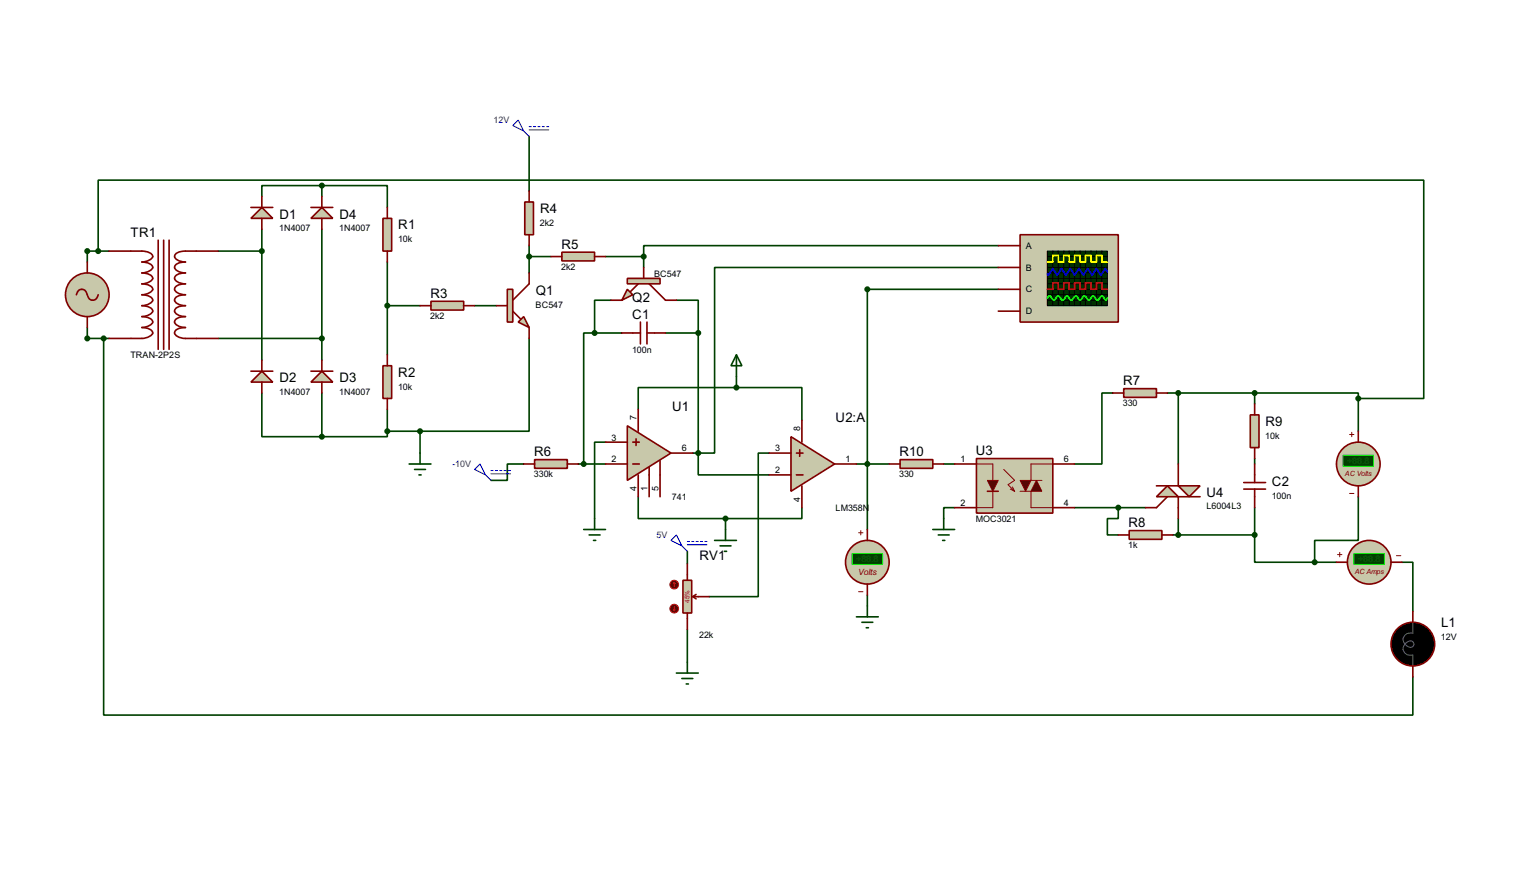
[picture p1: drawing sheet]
<svg xmlns="http://www.w3.org/2000/svg" width="358mm" height="206mm" viewBox="0 0 358 206" stroke-linecap="round" stroke-linejoin="round" font-family="sans-serif">
<g fill="none" stroke="#004000" stroke-width=".38">
<path d="M123.2 31.7v12.7M22.9 58.4v-16.5h308.6v50.8h-15.3M25.4 58.4h-5.1v2.6M50.8 58.4h10.2M61 53.3v30.5M74.9 43.2h-13.9v2.5M74.9 43.2h15.3v5.1M74.9 43.2v2.5M74.9 53.3v30.5M123.2 57.1v6.4M123.2 59.7h5.1M141 59.7h8.9"/>
<path d="M149.9 59.7v2.5M232.4 57.1h-82.5v2.6M20.3 76.2v2.5h5.1M24.1 78.7v87.7h304.8v-8.9M50.8 78.7h24.1M90.2 61v21.5M90.2 71.1h7.6M110.5 71.1h5.1M123.2 78.7v21.6h-25.4M138.4 77.5h-2.5v30.4M138.4 77.5h6.4M142.2 69.8h-3.8v7.7"/>
<path d="M154.9 77.5h7.7M157.5 69.8h5.1v7.7M162.6 77.5v27.9M232.4 62.2h-66v43.2h-3.8M232.4 67.3h-30.5v55.9M61 91.4v10.2h13.9M74.9 91.4v10.2M90.2 95.2v5.1M171.4 90.2h-22.8v5M171.4 90.2h15.3v7.6M171.4 87.6v2.6M259.1 91.4h-2.6v16.5h-6.3"/>
<path d="M271.8 91.4h20.3M274.3 91.4v16.5M292.1 91.4h24.1v1.3M292.1 91.4v2.6M316.2 92.7v7.6M90.2 100.3v1.3h-15.3M90.2 100.3h7.6M97.8 100.3v5.1M121.9 107.9h-3.8v3.9h-3.8M134.6 107.9h6.4M141 102.9h-2.6v17.7M148.6 115.6v5h20.3"/>
<path d="M161.3 105.4h1.3M162.6 105.4v5.1h16.5M179.1 105.4h-2.6v33.4h-11.4M186.7 118.1v2.5h-17.8M199.4 107.9h7.6M219.7 107.9h2.5M222.2 118.1h-2.5v2.5M250.2 118.1h16.5M260.3 118.1v2.5h-2.5v3.9h2.5M292.1 106.7v1.2M292.1 118.1v6.4M316.2 115.6v10.1h-10.1v5.1"/>
<path d="M160 128.3v2.9M168.9 120.6v2.6M201.9 138.4v2.6M273 124.5h19.1M274.3 120.6v3.9M292.1 124.5v6.3h14M306.1 130.8h5M326.4 130.8h2.5v11.4M160 146.4v7.7"/>
</g>
<path d="M25.4 58.4h7.6a2.31 2.31 0 0 1 2.6 1.3 2.69 2.69 0 0 1-2.6 1.3 2.31 2.31 0 0 1 2.6 1.2 2.69 2.69 0 0 1-2.6 1.3 2.31 2.31 0 0 1 2.6 1.3 2.69 2.69 0 0 1-2.6 1.2 2.31 2.31 0 0 1 2.6 1.3 2.69 2.69 0 0 1-2.6 1.3 2.31 2.31 0 0 1 2.6 1.2 2.69 2.69 0 0 1-2.6 1.3 2.31 2.31 0 0 1 2.6 1.3 2.69 2.69 0 0 1-2.6 1.3 2.31 2.31 0 0 1 2.6 1.2 2.69 2.69 0 0 1-2.6 1.3 2.31 2.31 0 0 1 2.6 1.3 2.69 2.69 0 0 1-2.6 1.2h-7.6M36.8 55.9v25.4M38.1 55.9v25.4M39.4 55.9v25.4M50.8 58.4h-7.6a2.12 2.12 0 0 0-2.6 1.3 2.4 2.4 0 0 0 2.6 1.3 2.12 2.12 0 0 0-2.6 1.2 2.4 2.4 0 0 0 2.6 1.3 2.12 2.12 0 0 0-2.6 1.3 2.4 2.4 0 0 0 2.6 1.2 2.12 2.12 0 0 0-2.6 1.3 2.4 2.4 0 0 0 2.6 1.3 2.12 2.12 0 0 0-2.6 1.2 2.4 2.4 0 0 0 2.6 1.3 2.12 2.12 0 0 0-2.6 1.3 2.4 2.4 0 0 0 2.6 1.3 2.12 2.12 0 0 0-2.6 1.2 2.4 2.4 0 0 0 2.6 1.3 2.12 2.12 0 0 0-2.6 1.3 2.4 2.4 0 0 0 2.6 1.2h7.6" fill="none" stroke="#800000" stroke-width=".38"/>
<path d="M61 48.3l2.5 2.5h-5.1z" fill="#c8c8aa" stroke="#800000" stroke-width=".38"/>
<path d="M58.4 48.3h5.1M61 45.7v2.6M61 50.8v2.5" fill="none" stroke="#800000" stroke-width=".38"/>
<path d="M61 86.4l2.5 2.5h-5.1z" fill="#c8c8aa" stroke="#800000" stroke-width=".38"/>
<path d="M58.4 86.4h5.1M61 83.8v2.6M61 88.9v2.5" fill="none" stroke="#800000" stroke-width=".38"/>
<path d="M74.9 86.4l2.6 2.5h-5.1z" fill="#c8c8aa" stroke="#800000" stroke-width=".38"/>
<path d="M72.4 86.4h5.1M74.9 83.8v2.6M74.9 88.9v2.5" fill="none" stroke="#800000" stroke-width=".38"/>
<path d="M74.9 48.3l2.6 2.5h-5.1z" fill="#c8c8aa" stroke="#800000" stroke-width=".38"/>
<path d="M72.4 48.3h5.1M74.9 45.7v2.6M74.9 50.8v2.5" fill="none" stroke="#800000" stroke-width=".38"/>
<path d="M89.2 50.8h2v7.6h-2z" fill="#c8c8aa" stroke="#800000" stroke-width=".38"/>
<path d="M90.2 48.3v2.5M90.2 58.4v2.6" fill="none" stroke="#800000" stroke-width=".38"/>
<path d="M89.2 85.1h2v7.6h-2z" fill="#c8c8aa" stroke="#800000" stroke-width=".38"/>
<path d="M90.2 82.5v2.6M90.2 92.7v2.5" fill="none" stroke="#800000" stroke-width=".38"/>
<g fill="#004000" stroke="#004000" stroke-width=".38">
<circle cx="74.9" cy="43.2" r=".51"/>
<circle cx="74.9" cy="101.6" r=".51"/>
</g>
<path d="M100.3 70.1h7.6v2h-7.6z" fill="#c8c8aa" stroke="#800000" stroke-width=".38"/>
<path d="M97.8 71.1h2.5M107.9 71.1h2.6" fill="none" stroke="#800000" stroke-width=".38"/>
<circle cx="90.2" cy="71.1" r=".51" fill="#004000" stroke="#004000" stroke-width=".38"/>
<path d="M120.6 74.9l1.3-1.2 1.3 2.5z" fill="#c8c8aa" stroke="#800000" stroke-width=".38"/>
<path d="M118.1 67.3h1.3v7.6h-1.3z" fill="#c8c8aa" stroke="#800000" stroke-width=".38"/>
<path d="M115.6 71.1h2.5M119.4 72.4l1.8 1.8M123.2 63.5v2.5l-3.8 3.8M123.2 76.2v2.5" fill="none" stroke="#800000" stroke-width=".38"/>
<circle cx="90.2" cy="100.3" r=".51" fill="#004000" stroke="#004000" stroke-width=".38"/>
<path d="M122.2 47h2v7.6h-2z" fill="#c8c8aa" stroke="#800000" stroke-width=".38"/>
<path d="M123.2 44.4v2.6M123.2 54.6v2.5" fill="none" stroke="#800000" stroke-width=".38"/>
<path d="M119.4 29.2l1.2-1.3 1.3 2.6zM121.9 30.5l1.3 1.2M123.2 29.5h.5M123.2 30.2h4.6M124.2 29.5h.5M125.2 29.5h.5M126.2 29.5h.5M127.3 29.5h.5" fill="none" stroke="#0000c0" stroke-width=".23"/>
<path d="M130.8 58.7h7.6v2h-7.6z" fill="#c8c8aa" stroke="#800000" stroke-width=".38"/>
<path d="M128.3 59.7h2.5M138.4 59.7h2.6" fill="none" stroke="#800000" stroke-width=".38"/>
<path d="M146 67.3l1.3 1.3-2.5 1.2z" fill="#c8c8aa" stroke="#800000" stroke-width=".38"/>
<path d="M146 64.8h7.7v1.2h-7.7z" fill="#c8c8aa" stroke="#800000" stroke-width=".38"/>
<path d="M142.2 69.8h2.6M144.8 77.5h4.3M148.6 66l-1.8 1.8M149.1 74.9v5.1M149.9 62.2v2.6M150.6 74.9v5.1M150.6 77.5h4.3M151.1 66l3.8 3.8h2.6" fill="none" stroke="#800000" stroke-width=".38"/>
<g fill="#004000" stroke="#004000" stroke-width=".38">
<circle cx="162.6" cy="77.5" r=".51"/>
<circle cx="138.4" cy="77.5" r=".51"/>
</g>
<path d="M135.9 123.2h5.1M137.2 124.5h2.5M138.2 125.7h.5M138.4 120.6v2.6" fill="none" stroke="#004000" stroke-width=".38"/>
<path d="M124.5 106.9h7.6v2.1h-7.6z" fill="#c8c8aa" stroke="#800000" stroke-width=".38"/>
<path d="M121.9 107.9h2.6M132.1 107.9h2.5" fill="none" stroke="#800000" stroke-width=".38"/>
<path d="M110.5 109.2l1.3-1.3 1.2 2.6zM113 110.5l1.3 1.3M114.3 109.5h.5M114.3 110.2h4.6M115.3 109.5h.5M116.3 109.5h.5M117.3 109.5h.6M118.4 109.5h.5" fill="none" stroke="#0000c0" stroke-width=".23"/>
<path d="M159 135h2v7.6h-2z" fill="#c8c8aa" stroke="#800000" stroke-width=".38"/>
<path d="M160 131.2v3.8M161.3 138.8l.8 .5M161.3 138.8h3.8M162.1 138.3l-.8 .5M160 142.6v3.8" fill="none" stroke="#800000" stroke-width=".38"/>
<circle cx="157" cy="136" r="1.02" fill="#400000" stroke="#f00" stroke-width=".23"/>
<path d="M157 135.5l-.3 .3M157 135.5l.2 .3M157 135.5v1" fill="none" stroke="#f00" stroke-width=".23"/>
<circle cx="157" cy="141.6" r="1.02" fill="#400000" stroke="#f00" stroke-width=".23"/>
<path d="M156.7 141.9l.3 .2M157 141.1v1M157.2 141.9l-.2 .2" fill="none" stroke="#f00" stroke-width=".23"/>
<path d="M156.2 125.7l1.3-1.2 1.2 2.5zM158.7 127l1.3 1.3M160 126h.5M160 126.7h4.6M161 126h.5M162.1 126h.5M163.1 126h.5M164.1 126h.5" fill="none" stroke="#0000c0" stroke-width=".23"/>
<path d="M157.5 156.6h5.1M158.7 157.9h2.6M159.8 159.1h.5M160 154.1v2.5" fill="none" stroke="#004000" stroke-width=".38"/>
<circle cx="20.3" cy="68.6" r="5.1" fill="#c8c8aa" stroke="#800000" stroke-width=".38"/>
<path d="M17.8 68.6a1.27 1.27 0 0 1 1.2-1.3 1.27 1.27 0 0 1 1.3 1.3 1.27 1.27 0 0 0 1.3 1.2 1.27 1.27 0 0 0 1.3-1.2M20.3 61v2.5M20.3 73.7v2.5" fill="none" stroke="#800000" stroke-width=".38"/>
<g fill="#004000" stroke="#004000" stroke-width=".38">
<circle cx="123.2" cy="59.7" r=".51"/>
<circle cx="61" cy="58.4" r=".51"/>
<circle cx="74.9" cy="78.7" r=".51"/>
</g>
<path d="M95.2 107.9h5.1M96.5 109.2h2.6M97.5 110.5h.5M97.8 105.4v2.5" fill="none" stroke="#004000" stroke-width=".38"/>
<path d="M227.3 106.7h17.8v12.7h-17.8z" fill="#c8c8aa" stroke="#800000" stroke-width=".38"/>
<path d="M229.9 111.8h2.5l-1.3 2.5z" fill="#400000" stroke="#800000" stroke-width=".23"/>
<path d="M229.9 114.3h2.5" fill="none" stroke="#800000" stroke-width=".38"/>
<g fill="#400000" stroke="#800000" stroke-width=".23">
<path d="M241.3 111.8l1.3 2.5h-2.6z"/>
<path d="M237.5 111.8h2.5l-1.2 2.5z"/>
</g>
<path d="M227.3 107.9h3.8v3.9M231.1 114.3v3.8h-3.8M233.7 109.2l2.5 2.6-1.5 1 1.5 1.5M235.2 113.8l1 .5M235.7 113.3l.5 1M237.5 114.3h2.5v3.8h5.1M245.1 107.9h-5.1v3.9h2.6" fill="none" stroke="#800000" stroke-width=".23"/>
<path d="M222.2 107.9h5.1M222.2 118.1h5.1M245.1 107.9h5.1M245.1 118.1h5.1" fill="none" stroke="#800000" stroke-width=".38"/>
<path d="M261.6 90.4h7.6v2.1h-7.6z" fill="#c8c8aa" stroke="#800000" stroke-width=".38"/>
<path d="M259.1 91.4h2.5M269.2 91.4h2.6" fill="none" stroke="#800000" stroke-width=".38"/>
<g fill="#c8c8aa" stroke="#800000" stroke-width=".38">
<path d="M274.3 113h5.1l-2.5 2.6z"/>
<path d="M269.2 115.6l2.6-2.6 2.5 2.6z"/>
</g>
<path d="M271.8 115.6l-2.6 2.5h-2.5M274.3 107.9v5.1h-5.1M279.4 115.6h-5.1v5" fill="none" stroke="#800000" stroke-width=".38"/>
<path d="M262.9 123.4h7.6v2.1h-7.6z" fill="#c8c8aa" stroke="#800000" stroke-width=".38"/>
<path d="M260.3 124.5h2.6M270.5 124.5h2.5" fill="none" stroke="#800000" stroke-width=".38"/>
<circle cx="274.3" cy="124.5" r=".51" fill="#004000" stroke="#004000" stroke-width=".38"/>
<path d="M291.1 96.5h2v7.6h-2z" fill="#c8c8aa" stroke="#800000" stroke-width=".38"/>
<path d="M292.1 94v2.5M292.1 104.1v2.6" fill="none" stroke="#800000" stroke-width=".38"/>
<circle cx="274.3" cy="91.4" r=".51" fill="#004000" stroke="#004000" stroke-width=".38"/>
<path d="M209.5 106.9h7.7v2.1h-7.7z" fill="#c8c8aa" stroke="#800000" stroke-width=".38"/>
<path d="M207 107.9h2.5M217.2 107.9h2.5M328.9 142.2v2.6M328.9 154.9v2.6" fill="none" stroke="#800000" stroke-width=".38"/>
<circle cx="328.9" cy="149.9" r="5.1" fill="#000" stroke="#800000" stroke-width=".38"/>
<path d="M328.9 144.8v2.5a1.69 1.69 0 0 0-2.2 1.2 1.69 1.69 0 0 0 1.4 2.1 .81 .81 0 0 0 1.1-1 .81 .81 0 0 0-1.5-.3 1.66 1.66 0 0 0-.9 2.2 1.66 1.66 0 0 0 2.1 .9v2.5" fill="none" stroke="#606060" stroke-width=".25"/>
<path d="M320.8 149.9h1.8M321.6 146.3l1.5 1M323.1 152.4l-1.5 1M324.1 143.3l1 1.5M325.1 154.9l-1 1.6" fill="none" stroke="#feffff" stroke-width=".25"/>
<circle cx="316.2" cy="107.9" r="5.1" fill="#c8c8aa" stroke="#800000" stroke-width=".38"/>
<path d="M314.2 101.1h1M314.2 114.8h1M314.7 100.6v1" fill="none" stroke="#800000" stroke-width=".23"/>
<path d="M312.7 105.9h7.1v2.6h-7.1z" fill="#004000" stroke="#0f0" stroke-width=".23"/>
<path d="M316.2 100.3v2.6M316.2 113v2.6" fill="none" stroke="#800000" stroke-width=".38"/>
<circle cx="260.3" cy="118.1" r=".51" fill="#004000" stroke="#004000" stroke-width=".38"/>
<circle cx="318.8" cy="130.8" r="5.1" fill="#c8c8aa" stroke="#800000" stroke-width=".38"/>
<path d="M311.4 129h1M311.9 128.5v1M325.1 129.3h1" fill="none" stroke="#800000" stroke-width=".23"/>
<path d="M315.2 128.8h7.1v2.5h-7.1z" fill="#004000" stroke="#0f0" stroke-width=".23"/>
<path d="M289.6 113.8h5M289.6 112.3h5M292.1 107.9v4.4M292.1 113.8v4.3M311.1 130.8h2.6M323.8 130.8h2.6" fill="none" stroke="#800000" stroke-width=".38"/>
<g fill="#004000" stroke="#004000" stroke-width=".38">
<circle cx="306.1" cy="130.8" r=".51"/>
<circle cx="22.9" cy="58.4" r=".51"/>
<circle cx="316.2" cy="92.7" r=".51"/>
<circle cx="292.1" cy="124.5" r=".51"/>
</g>
<path d="M237.5 54.6h22.8v20.3h-22.8z" fill="#c8c8aa" stroke="#800000" stroke-width=".38"/>
<path d="M243.8 58.4h14v12.7h-14z" fill="#003000" stroke="#000" stroke-width=".25"/>
<g fill="none" stroke="#000" stroke-width=".23">
<path d="M243.8 59.7h14M245.1 58.4v12.7M246.4 58.4v12.7M247.6 58.4v12.7M248.9 58.4v12.7M250.2 58.4v12.7M251.5 58.4v12.7M252.7 58.4v12.7M254 58.4v12.7M255.3 58.4v12.7M256.5 58.4v12.7M243.8 62.2h14"/>
<path d="M243.8 61h14M243.8 63.5h14M243.8 66h14M243.8 67.3h14M243.8 68.6h14M243.8 69.8h14M243.8 64.8h14"/>
</g>
<path d="M243.8 61h1.3v-1.6h1.3v1.6h1.2v-1.6h1.3v1.6h1.3v-1.6h1.3v1.6h1.2v-1.6h1.3v1.6h1.3v-1.6h1.2v1.6h1.3" fill="none" stroke="#ff0" stroke-width=".38"/>
<path d="M243.8 67.3h1.3v-1.5h1.3v1.5h1.2v-1.5h1.3v1.5h1.3v-1.5h1.3v1.5h1.2v-1.5h1.3v1.5h1.3v-1.5h1.2v1.5h1.3" fill="none" stroke="#f00" stroke-width=".38"/>
<path d="M257.8 63.2l-.5-.7-1 1.5-1-1.5-1 1.5-1.1-1.5-1 1.5-1-1.5-1 1.5-1-1.5-1 1.5-1.1-1.5-1 1.5-1-1.5-1 1.5-.3-.2" fill="none" stroke="#00f" stroke-width=".38"/>
<path d="M243.8 69.3l.5-.5 1.1 1 1-1 1 1 1-1 1 1 1-1 1.1 1 1-1 1 1 1-1 1 1 1-1 1.1 1 .2-.5" fill="none" stroke="#0f0" stroke-width=".38"/>
<path d="M232.4 57.1h5.1M232.4 62.2h5.1M232.4 67.3h5.1M232.4 72.4h5.1" fill="none" stroke="#800000" stroke-width=".38"/>
<circle cx="97.8" cy="100.3" r=".51" fill="#004000" stroke="#004000" stroke-width=".38"/>
<path d="M166.4 125.7h5M167.6 127h2.6M168.7 128.3h.5M168.9 123.2v2.5" fill="none" stroke="#004000" stroke-width=".38"/>
<path d="M146 99.1l10.2 6.3-10.2 6.4z" fill="#c8c8aa" stroke="#800000" stroke-width=".38"/>
<path d="M148.6 95.2v5.1M141 107.9h5M141 102.9h5M147.3 107.9h1.5M147.3 102.9h1.5M148.1 102.1v1.5M148.6 110.5v5.1M151.1 108.7v6.9M153.7 107.2v8.4M156.2 105.4h5.1" fill="none" stroke="#800000" stroke-width=".38"/>
<circle cx="162.6" cy="105.4" r=".51" fill="#004000" stroke="#004000" stroke-width=".38"/>
<circle cx="201.9" cy="130.8" r="5.1" fill="#c8c8aa" stroke="#800000" stroke-width=".38"/>
<path d="M199.9 124h1M199.9 137.7h1M200.4 123.4v1.1" fill="none" stroke="#800000" stroke-width=".23"/>
<path d="M198.4 128.8h7.1v2.5h-7.1z" fill="#004000" stroke="#0f0" stroke-width=".23"/>
<path d="M201.9 123.2v2.5M201.9 135.9v2.5" fill="none" stroke="#800000" stroke-width=".38"/>
<path d="M184.1 101.6l10.2 6.3-10.2 6.4z" fill="#c8c8aa" stroke="#800000" stroke-width=".38"/>
<path d="M186.7 97.8v5.1M179.1 110.5h5M179.1 105.4h5M185.4 110.5h1.5M185.4 105.4h1.5M186.2 104.6v1.6M186.7 113v5.1M194.3 107.9h5.1" fill="none" stroke="#800000" stroke-width=".38"/>
<g fill="#004000" stroke="#004000" stroke-width=".38">
<circle cx="201.9" cy="107.9" r=".51"/>
<circle cx="168.9" cy="120.6" r=".51"/>
<circle cx="171.4" cy="90.2" r=".51"/>
<circle cx="135.9" cy="107.9" r=".51"/>
<circle cx="201.9" cy="67.3" r=".51"/>
<circle cx="149.9" cy="59.7" r=".51"/>
<circle cx="24.1" cy="78.7" r=".51"/>
<circle cx="292.1" cy="91.4" r=".51"/>
<circle cx="20.3" cy="58.4" r=".51"/>
<circle cx="20.3" cy="78.7" r=".51"/>
</g>
<path d="M171.4 82.5l1.3 2.6h-2.5zM171.4 82.5v5.1M217.2 123.2h5M218.4 124.5h2.6M219.5 125.7h.5M219.7 120.6v2.6M199.4 143.5h5.1M200.7 144.8h2.5M201.7 146h.5M201.9 141v2.5" fill="none" stroke="#004000" stroke-width=".38"/>
<g font-size="3.4">
<text x="65" y="50.8">D1</text>
<text x="79" y="50.8">D4</text>
<text x="92.7" y="53.4">R1</text>
<text x="125.7" y="49.6">R4</text>
<text x="30.4" y="55.1">TR1</text>
<text x="130.7" y="57.9">R5</text>
<text x="100.2" y="69.3">R3</text>
<text x="124.7" y="68.6">Q1</text>
<text x="147.2" y="70.3">Q2</text>
<text x="147.2" y="74.1">C1</text>
<text x="65" y="88.9">D2</text>
<text x="79" y="88.9">D3</text>
<text x="92.7" y="87.7">R2</text>
<text x="261.5" y="89.6">R7</text>
<text x="156.5" y="95.7">U1</text>
<text x="194.5" y="98.3">U2:A</text>
<text x="294.6" y="99.1">R9</text>
<text x="124.3" y="106.1">R6</text>
<text x="209.4" y="106.1">R10</text>
<text x="227.2" y="105.8">U3</text>
<text x="296.1" y="113">C2</text>
<text x="280.9" y="115.6">U4</text>
<text x="262.7" y="122.6">R8</text>
<text x="162.8" y="130.3">RV1</text>
<text x="335.5" y="145.9">L1</text>
</g>
<g font-size="2.3" fill="#0000c0">
<text x="114.9" y="28.7">12V</text>
<text x="105.3" y="108.7">-10V</text>
<text x="152.9" y="125.2">5V</text>
</g>
<g font-size="2.3">
<text x="65" y="53.8">1N4007</text>
<text x="79" y="53.8">1N4007</text>
<text x="125.7" y="52.5">2k2</text>
<text x="92.7" y="56.3">10k</text>
<text x="238.8" y="57.9">A</text>
<text x="130.6" y="62.8">2k2</text>
<text x="152.3" y="64.3">BC547</text>
<text x="238.8" y="62.9">B</text>
<text x="124.7" y="71.6">BC547</text>
<text x="238.8" y="68">C</text>
<text x="100.2" y="74.3">2k2</text>
<text x="238.8" y="73.1">D</text>
<text x="30.3" y="83.4">TRAN-2P2S</text>
<text x="147.2" y="82.1">100n</text>
<text x="65" y="91.9">1N4007</text>
<text x="79" y="91.9">1N4007</text>
<text x="92.7" y="90.6">10k</text>
<text x="261.4" y="94.6">330</text>
<text x="148.2" y="97.8" transform="rotate(-90 148.2 97.8)">7</text>
<text x="186.3" y="100.3" transform="rotate(-90 186.3 100.3)">8</text>
<text x="142.4" y="102.5">3</text>
<text x="142.4" y="107.6">2</text>
<text x="158.7" y="105">6</text>
<text x="180.5" y="105">3</text>
<text x="196.8" y="107.6">1</text>
<text x="223.6" y="107.6">1</text>
<text x="247.6" y="107.6">6</text>
<text x="294.6" y="102.1">10k</text>
<text x="124.3" y="111">330k</text>
<text x="180.5" y="110.1">2</text>
<text x="209.3" y="111">330</text>
<text x="148.2" y="114.2" transform="rotate(-90 148.2 114.2)">4</text>
<text x="150.7" y="114.2" transform="rotate(-90 150.7 114.2)">1</text>
<text x="153.3" y="114.2" transform="rotate(-90 153.3 114.2)">5</text>
<text x="156.4" y="116.4">741</text>
<text x="186.3" y="116.7" transform="rotate(-90 186.3 116.7)">4</text>
<text x="194.5" y="118.9">LM358N</text>
<text x="223.6" y="117.7">2</text>
<text x="247.6" y="117.7">4</text>
<text x="280.9" y="118.5">L6004L3</text>
<text x="296.1" y="116">100n</text>
<text x="227.2" y="121.5">MOC3021</text>
<text x="262.7" y="127.6">1k</text>
<text x="162.8" y="148.5">22k</text>
<text x="335.4" y="148.8">12V</text>
</g>
<g font-size="2.3" fill="#008000">
<text x="313.6" y="107.9">+88.8</text>
<text x="199.3" y="130.8">+88.8</text>
<text x="316.2" y="130.8">+88.8</text>
</g>
<text font-size="2.2" fill="#800000" x="199.8" y="133.7">Volts</text>
<g font-size="1.9" fill="#800000">
<text x="313.1" y="110.8">AC Volts</text>
<text x="315.4" y="133.6">AC Amps</text>
</g>
<text font-size="1.7" fill="#c00000" x="160.5" y="140.3" transform="rotate(-90 160.5 140.3)">45%</text>
</svg>
